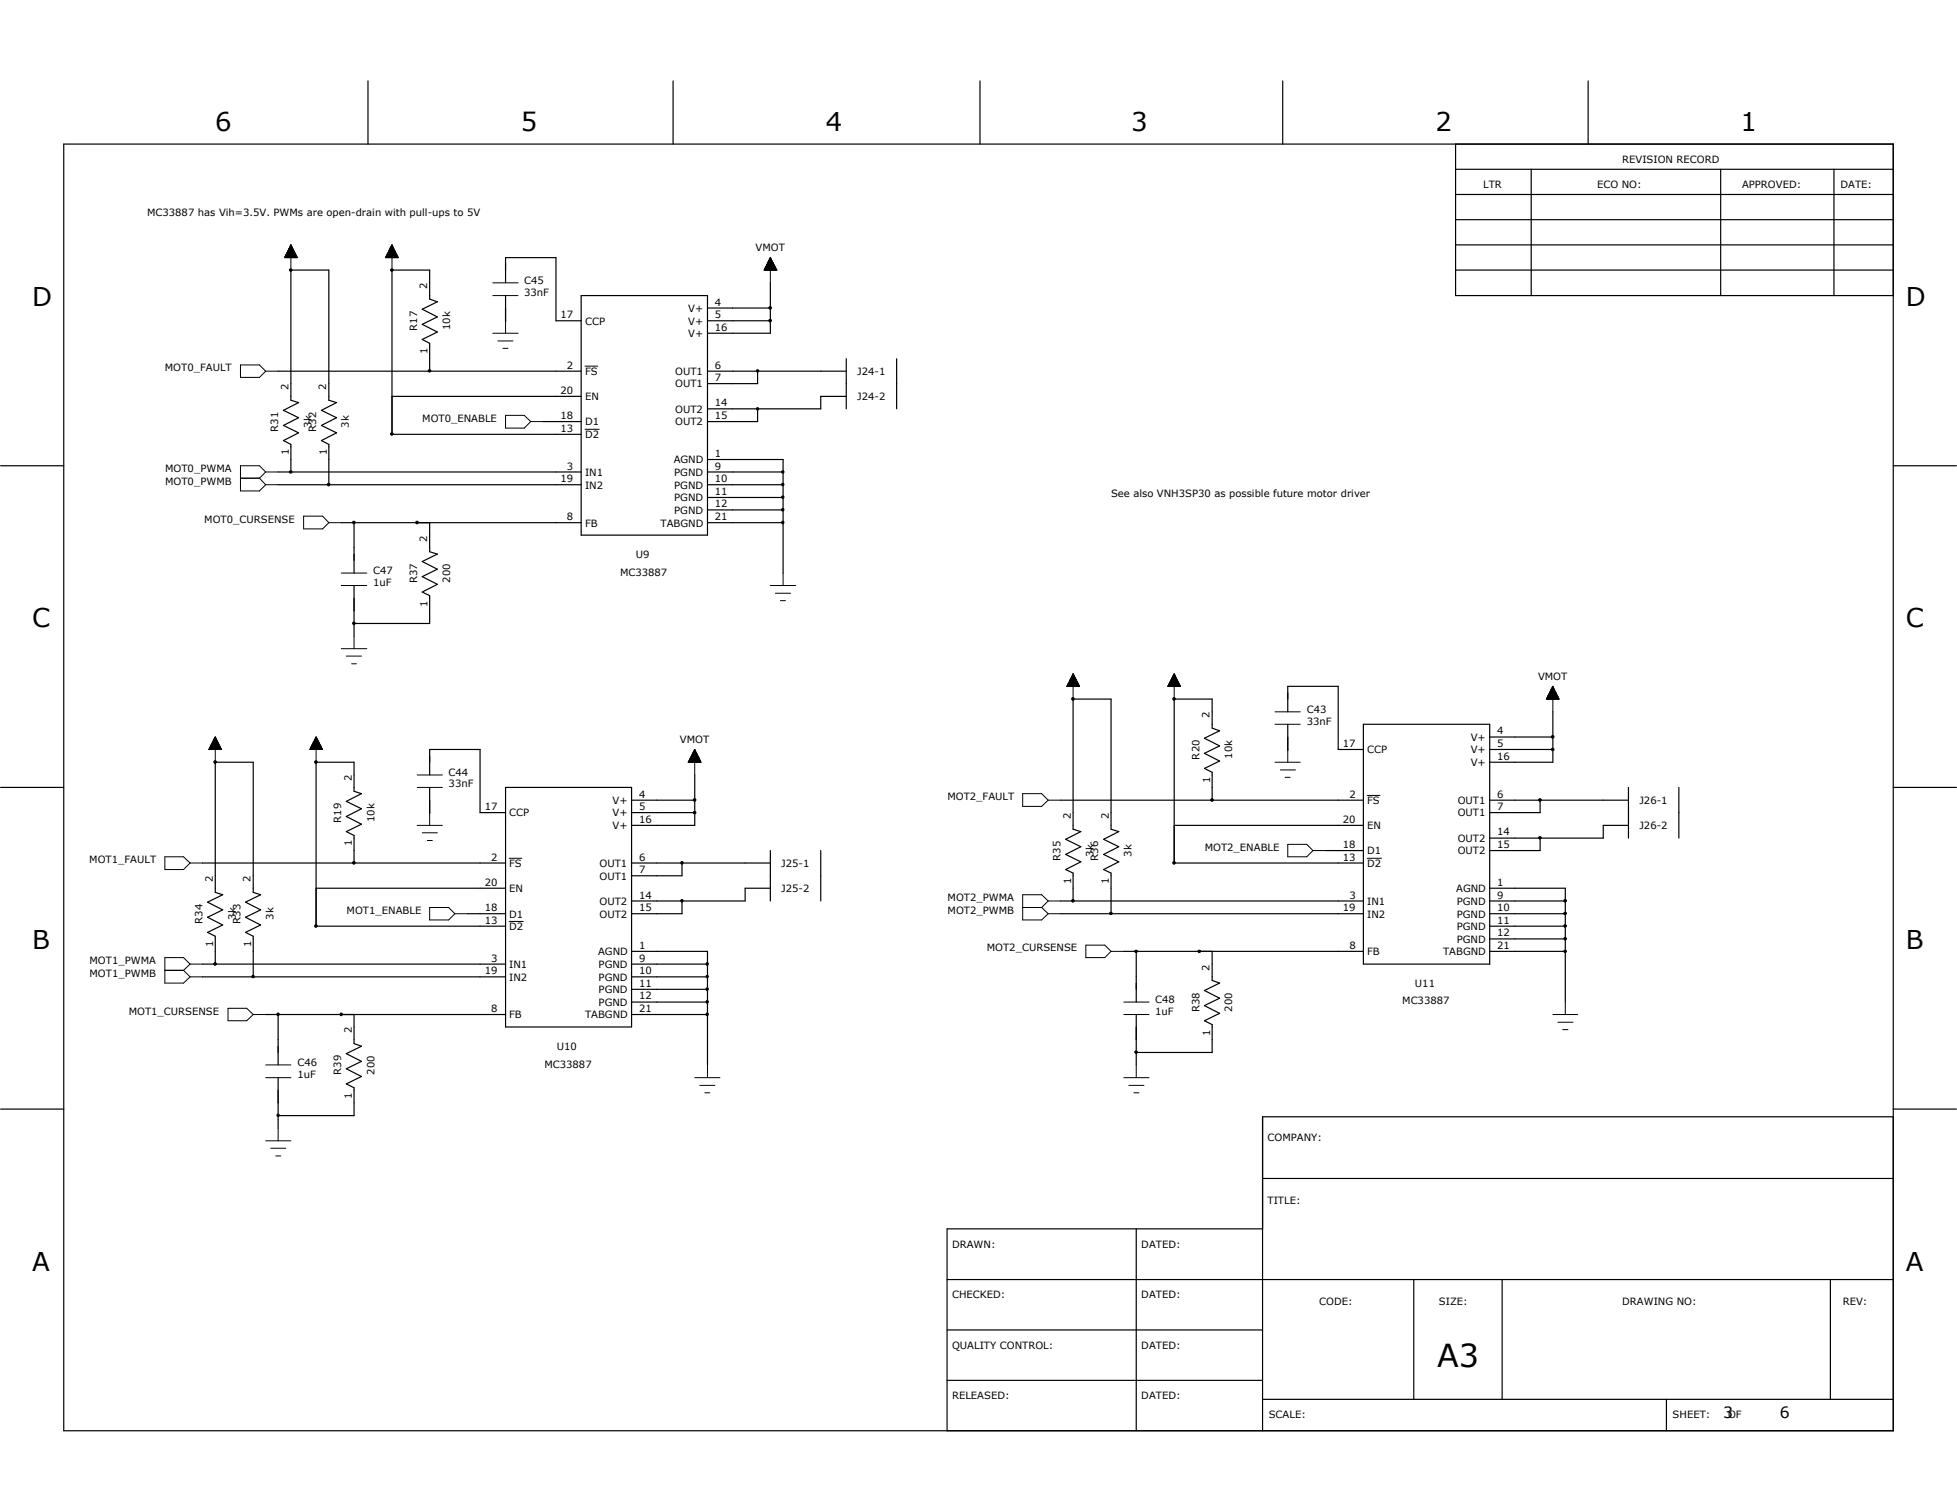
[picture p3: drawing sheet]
<svg xmlns="http://www.w3.org/2000/svg" width="279mm" height="216mm" viewBox="0 0 279 216" stroke-linecap="round" stroke-linejoin="round" font-family="sans-serif">
<g fill="none" stroke="#000" stroke-width=".17">
<path d="M52.5 11.6v9M96.1 11.6v9M139.9 11.6v9M183.1 11.6v9M226.7 11.6v9M9.1 20.6h261.2v183.7h-261.2zM41.5 38.6h.1M41.5 38.6h5.4v18.5l1.1 .4-2.1 1.1 2.1 1-2.1 1.1 2.1 1.1-2.1 1.1 1 .6v5.7M41.5 38.6v18.5l1.1 .4-2.1 1.1 2.1 1-2.1 1.1 2.1 1.1-2.1 1.1 1 .6v3.9M56 38.6h.1M56 38.6h5.3v4.1l1.1 .4-2.1 1.1 2.1 1.1-2.1 1 2.1 1.1-2.1 1.1 1 .5v4M56 38.6v23.4h27"/>
<path d="M207.8 31.4h62.5M207.8 24.2h62.5M207.8 27.8h62.5M207.8 35h62.5M207.8 38.6h62.5M207.8 20.6v21.6h62.5M218.6 24.2v18M245.7 24.2v18M261.8 24.2v18M39.7 53h43.3M56 56.6h27M72.2 45.8h.1"/>
<path d="M72.2 40.4v-3.6h7.2v9h3.6M72.2 42.2v3.6M83 42.2h18v34.2h-18zM101 53h19.8M101 44h9M101 45.8h9M108.2 53v1.8h-7.2M108.2 58.4v1.8h-7.2M110 40.4v7.2h-9M120.8 56.6h-3.6v1.8h-16.2M120.8 51.2v7.2M128 51.2v7.2"/>
<path d="M.1 66.5h9M39.7 67.4h43.3M39.7 69.2h43.3M48.7 74.6h34.3M50.5 74.6v7.2M61.3 74.6v4.2l1.1 .3-2.1 1.1 2.1 1.1-2.1 1 2.1 1.1-2.1 1.1 1 .5v4h-10.8M77.6 60.2h5.4M101 65.6h10.8v16.2M101 67.4h10.8M101 74.6h10.8M101 69.2h10.8M101 71h10.8"/>
<path d="M101 72.8h10.8M270.3 66.5h9M50.5 83.6v7.2M153.2 99.8h.1M153.2 99.8v18.6l1.1 .3-2.2 1.1 2.2 1.1-2.2 1.1 2.2 1.1-2.2 1.1 1.1 .5v4M153.2 99.8h5.4v18.6l1.1 .3-2.1 1.1 2.1 1.1-2.1 1.1 2.1 1.1-2.1 1.1 1 .5v5.8M167.6 99.8h.1M167.6 99.8v23.4h27M167.6 99.8h5.5v4.2l1 .4-2.1 1 2.1 1.1-2.1 1.1 2.1 1.1-2.1 1 1.1 .6v4M.1 112.4h9M30.7 108.8h.1M30.7 108.8v18.6l1.1 .4-2.2 1 2.2 1.1-2.2 1.1 2.2 1.1-2.2 1 1.1 .6v4"/>
<path d="M30.7 108.8h5.5v18.6l1 .4-2.1 1 2.1 1.1-2.1 1.1 2.1 1.1-2.1 1 1.1 .6v5.8M45.1 108.8h.1M45.1 108.8h5.4v4.2l1.1 .3-2.2 1.1 2.2 1.1-2.2 1.1 2.2 1.1-2.2 1 1.1 .6v3.9M45.1 108.8v23.4h27.1M61.3 116h.1M61.3 110.7v-3.7h7.2v9h3.7M61.3 112.4v3.6M72.2 112.4h18v34.2h-18zM90.2 114.3h9M90.2 116h9M99.2 110.7v7.2h-9M151.4 114.3h43.2"/>
<path d="M167.6 117.9h27M183.9 107h.1M183.9 101.6v-3.6h7.2v9h3.5M183.9 103.4v3.6M194.6 103.4h18.1v34.3h-18.1zM212.7 114.3h19.8M212.7 105.2h9M212.7 107h9M219.9 114.3v1.7h-7.2M219.9 119.7v1.8h-7.2M221.7 101.6v7.2h-9M232.5 117.9h-3.6v1.8h-16.2"/>
<path d="M232.5 112.4v7.3M239.7 112.4v7.3M270.3 112.4h9M28.9 123.2h43.3M28.9 137.7h43.3M28.9 139.5h43.3M45.1 126.8h27.1M66.8 130.5h5.4M90.2 135.8h10.8v16.3M90.2 123.2h19.8M90.2 137.7h10.8M90.2 139.5h10.8"/>
<path d="M97.4 123.2v1.9h-7.2M97.4 128.7v1.8h-7.2M110 126.8h-3.6v1.9h-16.2M110 121.5v7.2M117.2 121.5v7.2M151.4 128.7h43.2M151.4 130.5h43.2M160.4 135.8h34.2M162.2 135.8v7.3M173.1 135.8v4.2l1 .4-2.1 1 2.1 1.1-2.1 1.1 2.1 1.1-2.1 1.1 1.1 .5v4h-10.9M189.3 121.5h5.3M212.7 135.8h10.8"/>
<path d="M212.7 132.2h10.8M212.7 128.7h10.8M212.7 130.5h10.8M212.7 126.8h10.8v16.3M212.7 134.1h10.8M.1 158.4h9M37.9 144.9h34.3M39.7 144.9v7.2M39.7 153.9v7.2M50.5 144.9v4.1l1.1 .4-2.2 1.1 2.2 1.1-2.2 1 2.2 1.1-2.2 1.1 1.1 .5v4h-10.8M90.2 144.9h10.8M90.2 141.3h10.8"/>
<path d="M90.2 143.1h10.8M162.2 144.9v7.2M270.3 159.5h-90v44.8M270.3 158.4h9M162.2 175.5v28.8M180.3 168.3h90M180.3 175.5h-45.1v28.8M135.2 182.7h135.1M135.2 189.9h45.1M135.2 197.1h45.1M180.3 199.8h90M201.8 182.7v17.1"/>
<path d="M214.5 182.7v17.1M237.9 199.8v4.5M261.3 182.7v17.1"/>
</g>
<g fill="none" stroke="#000" stroke-width=".14">
<path d="M40.7 36.7h1.7v.1M40.7 36.7v.1M40.7 36.6h1.7M40.7 36.6h1.6v.2M40.7 36.5v.3M40.8 36.5h1.5M40.8 36.8v-.4h1.4v.4M40.9 36.4h1.3M40.9 36.3h1.3v.5M40.9 36.2v.6M40.9 36.2h1.2M41 36.2h1.1v.6"/>
<path d="M41 36.1h1.1M41 36.1v.7M41 36.8v-.8h1v.8M41.1 35.9h.9M41.1 35.9h.9v.9M41.1 35.8v1M41.1 35.8h.9M41.2 35.7h.7v1.1M41.2 35.6v1.2M41.2 35.6h.7M41.2 35.6h.6v1.2M41.2 35.5v1.3"/>
<path d="M41.3 35.5h.5M41.3 35.4h.4v1.4M41.3 35.3v1.5M41.4 35.3h.3M41.4 38.4h.2v.3h-.2zM41.4 35.3h.3v1.5M41.4 35.2v1.6M41.4 35.2h.3M41.4 35.1h.2v1.7M41.4 35.1v1.7M41.5 35.1h.1M41.5 35h.1"/>
<path d="M41.5 35l1 1.8h-1.9zM41.5 35v3.6M55.1 36.7h1.7v.1M55.1 36.7v.1M55.1 36.6h1.7M55.2 36.6h1.5v.2M55.2 36.5v.3M55.2 36.5h1.5M55.2 36.8v-.4h1.5v.4M55.3 36.4h1.3M55.3 36.3h1.3v.5M55.3 36.2v.6"/>
<path d="M55.3 36.2h1.3M55.4 36.2h1.1v.6M55.4 36.1v.7M55.4 36.1h1.1M55.5 36.8v-.8h1v.8M55.5 35.9h.9M55.5 35.9h.9v.9M55.6 35.7h.7v1.1M55.6 35.6v1.2M55.6 35.6h.7M55.7 35.6h.5v1.2M55.7 35.5v1.3"/>
<path d="M55.7 35.5h.5M55.7 35.4h.5v1.4M55.7 35.3v1.5M55.8 35.3h.3M55.8 35.3h.3v1.5M55.8 35.2v1.6M55.8 38.4h.3v.3h-.3zM55.8 35.2h.2M55.9 35.1h.1v1.7M55.9 35.1v1.7M55.9 35.1h.1M56 35h.1"/>
<path d="M56 35v3.6M56 35l.9 1.8h-1.9zM56.3 35.8h-.8v1M109.1 38.5l1.7 .1M109.1 38.5v.1M109.2 38.4h1.6M109.2 38.4h1.6v.2M109.2 38.3v.3M109.3 38.3h1.4M109.3 38.2h1.4v.4M109.3 38.2v.4M109.3 38.1h1.4"/>
<path d="M109.3 38.6v-.5h1.4v.5M109.4 38h1.2M109.4 37.9h1.2v.7M109.5 37.8h1v.8M109.5 37.8v.8M109.5 37.7h.9M109.6 37.6h.8v1M109.6 37.5v1.1M109.6 37.5h.8M109.6 37.5h.8v1.1M109.6 37.4v1.2M109.7 37.4h.6"/>
<path d="M109.7 37.4h.6v1.2M109.7 37.3v1.3M109.7 37.3h.5M109.8 37.2h.4v1.4M109.8 37.1v1.5M109.8 37.1h.4M109.9 37h.3v1.6M109.9 37v1.6M109.9 37h.2M109.9 36.9h.2v1.7M110 36.8h.1M110 36.8v3.6"/>
<path d="M110 36.8l.9 1.8h-1.8zM110 36.9h-.1v1.7M110.5 37.9h-1.1v.7M34.3 52.1h2.7l.9 .9-.9 .9h-2.7zM37.9 53h1.8M61.2 52.8h.3v.3h-.3zM70.4 40.4h3.6M70.4 42.2h3.6M70.4 47.6h3.6M71.1 48.7h2.1M71.8 49.7h.7M72.2 59.3h2.6l1 .9-1 .9h-2.6z"/>
<path d="M72.2 45.8v1.8M83.5 52.3h1.8M108 52.8h.3v.3h-.3zM108 58.2h.3v.3h-.3zM109.8 43.8h.3v.3l-.2 .1-.1-.1zM109.8 45.6h.3v.3l-.2 .1-.1-.1zM34.3 68.3h2.7M37 68.3l.9 .9M37.9 67.4h1.8M37.9 67.4l-.9 .9M37.9 67.4l-.9-.9h-2.7v3.6h2.7l.9-.9M37.9 69.2h1.8"/>
<path d="M41.4 67.3h.2v.2h-.2zM43.3 73.7h2.8l.8 .9-.8 .9h-2.8zM46.8 69.1h.3v.2l-.2 .1-.1-.1zM46.9 74.6h1.8M50.4 74.5h.3v.2l-.2 .1-.1-.1zM55.8 61.8h.3v.3h-.3zM59.4 74.5h.3v.2l-.2 .1-.1-.1zM75.8 60.2h1.8M83.5 61.3h2.1M111.6 67.3h.3v.2h-.3zM111.6 69.1h.3v.2l-.1 .1-.2-.1zM111.6 70.9h.3v.2h-.3z"/>
<path d="M111.6 72.7h.3v.2l-.1 .1-.2-.1zM111.6 74.5h.3v.2l-.1 .1-.2-.1zM48.7 81.8h3.7M48.7 83.6h3.7M48.7 92.6h3.7M49.4 93.7h2.2M50.2 94.8h.7M50.4 88.9h.3v.2l-.2 .1-.1-.1zM50.5 90.8v1.8M110 83.6h3.6M110.7 84.7h2.2M111.4 85.8h.7"/>
<path d="M111.8 81.8v1.8M152.4 98h1.7M152.4 97.9v.1M152.4 97.9h1.7M152.4 97.8h1.6v.2M152.4 97.8v.2M152.5 97.7h1.5M152.5 97.7h1.5v.3M152.5 97.6v.4M152.6 97.6h1.3M152.6 97.5h1.3v.5M152.6 97.5v.5"/>
<path d="M152.6 97.5h1.2M152.7 98v-.6h1.1v.6M152.7 97.3h1.1M152.7 97.2h1v.8M152.7 97.2h1M152.7 97.2v.8M152.8 97.1h.9v.9M152.8 97v1M152.8 97h.8M152.9 96.9h.7v1.1M152.9 96.9v1.1M152.9 96.9h.6"/>
<path d="M153 96.8h.5v1.2M153 96.7v1.3M153 96.7h.5M153 96.7h.5v1.3M153 96.6v1.4M153 96.6h.4M153 99.7h.3v.2l-.1 .1-.2-.1zM153.1 96.5h.3v1.5M153.1 96.4v1.6M153.1 96.4h.2M153.2 96.4h.1v1.6M153.2 96.3v1.7"/>
<path d="M153.2 96.2h.1M153.2 96.2l.9 1.8h-1.8zM153.2 96.3h.1M153.2 96.2v3.6M166.8 98h1.7M166.8 97.9h1.6M166.8 97.9v.1M166.8 97.8h1.6v.2M166.8 97.8v.2M166.9 97.7h1.5M166.9 97.7h1.5v.3M166.9 97.6v.4"/>
<path d="M167 97.6h1.3M167 97.5h1.3v.5M167 97.5v.5M167 97.5h1.2M167 98v-.6h1.2v.6M167.1 97.3h1.1M167.1 97.2h1v.8M167.1 97.2v.8M167.2 97.2h.9M167.2 97.1h.9v.9M167.3 96.9h.7v1.1M167.3 96.8h.6v1.2"/>
<path d="M167.3 96.7v1.3M167.4 96.7h.5M167.4 96.7h.5v1.3M167.4 96.6v1.4M167.5 96.6h.3M167.5 96.5h.3v1.5M167.5 96.4v1.6M167.5 99.7h.3v.2l-.2 .1-.1-.1zM167.6 96.4h.1M167.6 96.4h.1v1.6M167.6 96.3v1.7M167.6 96.3h.1"/>
<path d="M167.6 96.2h.1M167.6 96.2v3.6M167.6 96.2l.9 1.8h-1.8zM168 96.9h-.7v1.1M168 97h-.8v1M220.8 99.8h1.7M220.8 99.7v.1M220.9 99.7h1.6M220.9 99.6h1.6v.2M220.9 99.6v.2M220.9 99.5h1.5M220.9 99.5h1.5v.3"/>
<path d="M220.9 99.4v.4M221 99.4h1.3M221 99.4h1.3v.4M221 99.3v.5M221.1 99.3h1.2M221.1 99.2h1.1v.6M221.1 99.1v.7M221.1 99.1h1.1M221.2 99.8v-.8h1v.8M221.2 99h1M221.2 98.9h.9v.9M221.2 98.8v1"/>
<path d="M221.3 98.8h.8M221.3 98.8h.7v1M221.3 98.7v1.1M221.4 98.7h.6M221.4 98.6h.6v1.2M221.4 98.5v1.3M221.4 98.5h.5M221.4 98.5h.5v1.3M221.4 98.4v1.4M221.5 98.4h.4M221.5 98.3h.3v1.5M221.5 98.3v1.5"/>
<path d="M221.6 98.3h.2M221.6 98.2h.1v1.6M221.6 98.1v1.7M221.7 98.1h.1M221.7 98h.1M221.7 98v3.6M221.7 98l.9 1.8h-1.8zM29.9 107h1.7M29.9 106.9h1.6M29.9 106.9v.1M29.9 106.8h1.6v.2M29.9 106.8v.2"/>
<path d="M30 106.8h1.5M30 106.7h1.5v.3M30 106.6v.4M30.1 106.6h1.3M30.1 107v-.5h1.3v.5M30.1 106.5h1.2M30.1 106.4h1.2v.6M30.1 106.3v.7M30.2 106.3h1.1M30.2 106.3h1v.7M30.2 106.2v.8M30.3 106.2h.9"/>
<path d="M30.3 106.1h.9v.9M30.4 106h.7v1M30.4 105.8h.6v1.2M30.4 105.7v1.3M30.5 105.7h.5M30.5 105.7h.4v1.3M30.5 105.6v1.4M30.6 105.6h.3M30.6 105.5h.3v1.5M30.6 105.5v1.5M30.6 108.7h.2v.2l-.1 .1-.1-.1zM30.6 105.5h.2"/>
<path d="M30.6 105.4h.2v1.6M30.6 105.3v1.7M30.7 105.3h.1M30.7 105.2h.1M30.7 105.2l.9 1.8h-1.8zM30.7 105.2v3.6M31.1 105.9h-.7v1.1M31.1 106h-.8v1M44.3 107h1.7M44.3 106.9v.1M44.3 106.9h1.7M44.4 106.8h1.5v.2"/>
<path d="M44.4 106.7h1.5v.3M44.4 106.6v.4M44.4 106.6h1.4M44.5 107v-.5h1.3v.5M44.5 106.5h1.3M44.5 106.4h1.2v.6M44.5 106.3v.7M44.6 106.3h1.1M44.6 106.3h1v.7M44.6 106.2v.8M44.7 106.2h.9M44.7 106.1h.9v.9"/>
<path d="M44.7 106v1M44.7 106h.9M44.8 106h.7v1M44.9 105.8h.5v1.2M44.9 105.7h.5v1.3M44.9 105.6v1.4M45 105.6h.3M45 108.7h.2v.2l-.1 .1-.1-.1zM45 105.5h.3v1.5M45 105.5v1.5M45 105.5h.3M45 105.4h.2v1.6"/>
<path d="M45 105.3v1.7M45.1 105.2h.1M45.1 105.2v3.6M45.1 105.2l1 1.8h-1.9zM45.1 105.3h.1M45.4 105.7h-.5v1.3M45.5 105.9h-.7v1.1M45.9 106.8h-1.5v.2M59.6 110.7h3.6M59.6 112.4h3.6M59.6 117.9h3.6M60.3 118.9h2.1"/>
<path d="M61.3 116v1.9M98.3 108.8h1.7M98.3 108.7h1.7M98.4 108.6h1.6v.2M98.4 108.6v.2M98.4 108.5h1.5M98.5 108.5h1.4v.3M98.5 108.4v.4M98.5 108.4h1.4M98.5 108.3h1.3v.5M98.5 108.3v.5M98.6 108.2h1.2"/>
<path d="M98.6 108.8v-.6h1.2v.6M98.6 108.1h1.1M98.7 108h1v.8M98.7 108v.8M98.7 108h1M98.8 107.9h.8v.9M98.8 107.7h.7v1.1M98.9 107.6h.6v1.2M98.9 107.5v1.3M98.9 107.5h.5M99 107.5h.4v1.3M99 107.4v1.4"/>
<path d="M99 107.4h.4M99 107.3h.3v1.5M99 107.3v1.5M99 114.1h.3v.3h-.2h-.1zM99 115.9h.3v.3h-.3zM99.1 107.3h.2M99.1 107.2h.2v1.6M99.1 107.1v1.7M99.1 107.1h.1M99.2 107h.1M99.2 107v3.7M99.2 107l.9 1.8h-1.8z"/>
<path d="M99.5 107.7h-.7v1.1M99.6 107.8h-.8v1M146 113.3h2.7l.9 1-.9 .8h-2.7zM149.6 114.3h1.8M172.9 114.1h.3v.3h-.2h-.1zM182 101.6h3.6M182 103.4h3.6M182 108.8h3.6M182.8 109.9h2.2M183.5 111h.7M183.9 107v1.8M195.2 113.6h1.8"/>
<path d="M219.7 114.1h.3v.3h-.2h-.1zM219.7 119.5h.3v.3h-.3zM221.5 105.1h.3v.2l-.1 .1-.2-.1zM221.5 106.9h.3v.2h-.3zM23.5 138.6h2.7M23.5 122.3h2.7l.9 .9-.9 1h-2.7zM26.2 138.6l.9 .9M27.1 137.7h1.8M27.1 137.7l-.9 .9M27.1 137.7l-.9-1h-2.7v3.7h2.7l.9-.9M27.1 139.5h1.8M27.1 123.2h1.8"/>
<path d="M30.6 137.5h.2v.3h-.1h-.1zM36 139.3h.3v.3h-.3zM45 132.1h.2v.2l-.1 .1-.1-.1zM50.4 123.1h.3v.2l-.2 .1-.1-.1zM61 120h.7M61.3 129.6h2.8l.8 .9-.8 .9h-2.8zM64.9 130.5h1.9M72.7 122.6h1.8M72.7 131.6h2M97.2 123.1h.3v.2l-.1 .1-.2-.1zM97.2 128.5h.3v.2l-.1 .1-.2-.1zM100.8 137.5h.3v.3h-.1h-.2z"/>
<path d="M100.8 139.3h.3v.3h-.3zM146 129.6h2.7M148.7 129.6l.9 .9M149.6 130.5h1.8M149.6 128.7l-.9-.9h-2.7v3.6h2.7l.9-.9M149.6 128.7h1.8M149.6 128.7l-.9 .9M153 128.5h.3v.2l-.1 .1-.2-.1zM155 135h2.7l.9 .8-.9 .9h-2.7zM158.5 130.3h.2v.2h-.2zM158.6 135.8h1.8M162.1 135.7h.2v.3h-.2z"/>
<path d="M167.5 123.1h.3v.2l-.2 .1-.1-.1zM171.1 135.7h.2v.3h-.2zM183.9 120.6h2.7l.9 .9-.9 .8h-2.7zM187.5 121.5h1.8M195.2 122.6h2M223.3 128.5h.3v.2l-.2 .1-.1-.1zM223.3 130.3h.3v.2h-.3zM223.3 132.1h.3v.2l-.2 .1-.1-.1zM223.3 133.9h.3v.3h-.2h-.1zM223.3 135.7h.3v.3h-.3zM32.6 144h2.6l1 .9-1 .9h-2.6zM36.2 144.9h1.7"/>
<path d="M37.9 152.1h3.6M37.9 153.9h3.6M39.6 159.1h.2v.3h-.2zM39.6 144.7h.2v.3h-.1h-.1zM48.6 144.7h.2v.3h-.1h-.1zM99.2 153.9h3.6M99.9 155h2.2M100.6 156h.7M100.8 141.1h.3v.3h-.1h-.2zM100.8 142.9h.3v.3l-.1 .1-.2-.1zM100.8 144.7h.3v.3h-.1h-.2zM101 152.1v1.8"/>
<path d="M160.4 153.9h3.6M160.4 143.1h3.6M160.4 144.9h3.6M161.2 155h2.1M161.9 156h.7M162.1 150.1h.2v.3h-.2zM162.2 152.1v1.8M221.7 144.9h3.6M222.4 146h2.2M223.1 147h.8M223.5 143.1v1.8M37.9 162.9h3.6"/>
<path d="M38.7 164h2.1M39.4 165.1h.7M39.7 161.1v1.8"/>
</g>
<g fill="#000">
<path d="M41.4 38.4h.2v.3h-.2z" fill-rule="evenodd"/>
<path d="M55.8 38.4h.3v.3h-.3z" fill-rule="evenodd"/>
<path d="M61.2 52.8h.3v.3h-.3z" fill-rule="evenodd"/>
<path d="M108 52.8h.3v.3h-.3z" fill-rule="evenodd"/>
<path d="M108 58.2h.3v.3h-.3z" fill-rule="evenodd"/>
<path d="M109.8 43.8h.3v.3l-.2 .1-.1-.1z" fill-rule="evenodd"/>
<path d="M109.8 45.6h.3v.3l-.2 .1-.1-.1z" fill-rule="evenodd"/>
<path d="M41.4 67.3h.2v.2h-.2z" fill-rule="evenodd"/>
<path d="M46.8 69.1h.3v.2l-.2 .1-.1-.1z" fill-rule="evenodd"/>
<path d="M50.4 74.5h.3v.2l-.2 .1-.1-.1z" fill-rule="evenodd"/>
<path d="M55.8 61.8h.3v.3h-.3z" fill-rule="evenodd"/>
<path d="M59.4 74.5h.3v.2l-.2 .1-.1-.1z" fill-rule="evenodd"/>
<path d="M111.6 67.3h.3v.2h-.3z" fill-rule="evenodd"/>
<path d="M111.6 69.1h.3v.2l-.1 .1-.2-.1z" fill-rule="evenodd"/>
<path d="M111.6 70.9h.3v.2h-.3z" fill-rule="evenodd"/>
<path d="M111.6 72.7h.3v.2l-.1 .1-.2-.1z" fill-rule="evenodd"/>
<path d="M111.6 74.5h.3v.2l-.1 .1-.2-.1z" fill-rule="evenodd"/>
<path d="M50.4 88.9h.3v.2l-.2 .1-.1-.1z" fill-rule="evenodd"/>
<path d="M153 99.7h.3v.2l-.1 .1-.2-.1z" fill-rule="evenodd"/>
<path d="M167.5 99.7h.3v.2l-.2 .1-.1-.1z" fill-rule="evenodd"/>
<path d="M30.6 108.7h.2v.2l-.1 .1-.1-.1z" fill-rule="evenodd"/>
<path d="M45 108.7h.2v.2l-.1 .1-.1-.1z" fill-rule="evenodd"/>
<path d="M99 114.1h.3v.3h-.2h-.1z" fill-rule="evenodd"/>
<path d="M99 115.9h.3v.3h-.3z" fill-rule="evenodd"/>
<path d="M172.9 114.1h.3v.3h-.2h-.1z" fill-rule="evenodd"/>
<path d="M219.7 114.1h.3v.3h-.2h-.1z" fill-rule="evenodd"/>
<path d="M219.7 119.5h.3v.3h-.3z" fill-rule="evenodd"/>
<path d="M221.5 105.1h.3v.2l-.1 .1-.2-.1z" fill-rule="evenodd"/>
<path d="M221.5 106.9h.3v.2h-.3z" fill-rule="evenodd"/>
<path d="M30.6 137.5h.2v.3h-.1h-.1z" fill-rule="evenodd"/>
<path d="M36 139.3h.3v.3h-.3z" fill-rule="evenodd"/>
<path d="M45 132.1h.2v.2l-.1 .1-.1-.1z" fill-rule="evenodd"/>
<path d="M50.4 123.1h.3v.2l-.2 .1-.1-.1z" fill-rule="evenodd"/>
<path d="M97.2 123.1h.3v.2l-.1 .1-.2-.1z" fill-rule="evenodd"/>
<path d="M97.2 128.5h.3v.2l-.1 .1-.2-.1z" fill-rule="evenodd"/>
<path d="M100.8 137.5h.3v.3h-.1h-.2z" fill-rule="evenodd"/>
<path d="M100.8 139.3h.3v.3h-.3z" fill-rule="evenodd"/>
<path d="M153 128.5h.3v.2l-.1 .1-.2-.1z" fill-rule="evenodd"/>
<path d="M158.5 130.3h.2v.2h-.2z" fill-rule="evenodd"/>
<path d="M162.1 135.7h.2v.3h-.2z" fill-rule="evenodd"/>
<path d="M167.5 123.1h.3v.2l-.2 .1-.1-.1z" fill-rule="evenodd"/>
<path d="M171.1 135.7h.2v.3h-.2z" fill-rule="evenodd"/>
<path d="M223.3 128.5h.3v.2l-.2 .1-.1-.1z" fill-rule="evenodd"/>
<path d="M223.3 130.3h.3v.2h-.3z" fill-rule="evenodd"/>
<path d="M223.3 132.1h.3v.2l-.2 .1-.1-.1z" fill-rule="evenodd"/>
<path d="M223.3 133.9h.3v.3h-.2h-.1z" fill-rule="evenodd"/>
<path d="M223.3 135.7h.3v.3h-.3z" fill-rule="evenodd"/>
<path d="M39.6 159.1h.2v.3h-.2z" fill-rule="evenodd"/>
<path d="M39.6 144.7h.2v.3h-.1h-.1z" fill-rule="evenodd"/>
<path d="M48.6 144.7h.2v.3h-.1h-.1z" fill-rule="evenodd"/>
<path d="M100.8 141.1h.3v.3h-.1h-.2z" fill-rule="evenodd"/>
<path d="M100.8 142.9h.3v.3l-.1 .1-.2-.1z" fill-rule="evenodd"/>
<path d="M100.8 144.7h.3v.3h-.1h-.2z" fill-rule="evenodd"/>
<path d="M162.1 150.1h.2v.3h-.2z" fill-rule="evenodd"/>
</g>
<text font-size="4.5" x="205.2" y="195.2">A3</text>
<g font-size="3.7">
<text x="30.7" y="18.8">6</text>
<text x="74.3" y="18.8">5</text>
<text x="117.9" y="18.8">4</text>
<text x="161.5" y="18.8">3</text>
<text x="204.9" y="18.8">2</text>
<text x="248.5" y="18.8">1</text>
<text x="4.6" y="43.6">D</text>
<text x="272.1" y="43.6">D</text>
<text x="4.6" y="89.6">C</text>
<text x="272.1" y="89.6">C</text>
<text x="4.6" y="135.5">B</text>
<text x="272.1" y="135.5">B</text>
<text x="4.6" y="181.4">A</text>
<text x="272.1" y="181.4">A</text>
</g>
<g font-size="2.2">
<text x="246" y="202.5">3</text>
<text x="254.1" y="202.5">6</text>
</g>
<g font-size="1.4">
<text x="231.6" y="23.3">REVISION RECORD</text>
<text x="211.8" y="26.9">LTR</text>
<text x="228" y="26.9">ECO NO:</text>
<text x="248.7" y="26.9">APPROVED:</text>
<text x="262.8" y="26.9">DATE:</text>
<text x="21" y="30.8">MC33887 has Vih=3.5V. PWMs are open-drain with pull-ups to 5V</text>
<text x="107.9" y="35.9">VMOT</text>
<text x="61" y="41.3" transform="rotate(-90 61 41.3)">2</text>
<text x="74.8" y="40.6">C45</text>
<text x="59.6" y="47.2" transform="rotate(-90 59.6 47.2)">R17</text>
<text x="64.3" y="47.2" transform="rotate(-90 64.3 47.2)">10k</text>
<text x="74.8" y="42.2">33nF</text>
<text x="80" y="45.4">17</text>
<text x="83.5" y="46.4">CCP</text>
<text x="98.3" y="44.5">V+</text>
<text x="98.3" y="46.4">V+</text>
<text x="102.1" y="47.2">16</text>
<text x="102.1" y="43.6">4</text>
<text x="102.1" y="45.4">5</text>
<text x="23.5" y="53">MOT0_FAULT</text>
<text x="61" y="50.6" transform="rotate(-90 61 50.6)">1</text>
<text x="80.9" y="52.6">2</text>
<text x="83.5" y="53.6">FS</text>
<text x="96.4" y="53.6">OUT1</text>
<text x="98.3" y="48.1">V+</text>
<text x="102.1" y="52.6">6</text>
<text x="122.4" y="53.6">J24-1</text>
<text x="41.2" y="55.7" transform="rotate(-90 41.2 55.7)">2</text>
<text x="46.6" y="55.7" transform="rotate(-90 46.6 55.7)">2</text>
<text x="80" y="59.9">18</text>
<text x="80" y="56.2">20</text>
<text x="83.5" y="57.1">EN</text>
<text x="96.4" y="58.9">OUT2</text>
<text x="96.4" y="55.3">OUT1</text>
<text x="102.1" y="58">14</text>
<text x="102.1" y="59.9">15</text>
<text x="102.1" y="54.4">7</text>
<text x="122.4" y="57.1">J24-2</text>
<text x="39.7" y="61.6" transform="rotate(-90 39.7 61.6)">R31</text>
<text x="41.2" y="65" transform="rotate(-90 41.2 65)">1</text>
<text x="44.4" y="61.1" transform="rotate(-90 44.4 61.1)">3k</text>
<text x="45.1" y="61.6" transform="rotate(-90 45.1 61.6)">R32</text>
<text x="46.7" y="65" transform="rotate(-90 46.7 65)">1</text>
<text x="49.8" y="61.1" transform="rotate(-90 49.8 61.1)">3k</text>
<text x="60.3" y="60.2">MOT0_ENABLE</text>
<text x="80" y="61.6">13</text>
<text x="83.5" y="60.7">D1</text>
<text x="83.5" y="62.6">D2</text>
<text x="96.4" y="60.7">OUT2</text>
<text x="102.1" y="65.2">1</text>
<text x="23.6" y="67.4">MOT0_PWMA</text>
<text x="23.6" y="69.2">MOT0_PWMB</text>
<text x="80" y="68.9">19</text>
<text x="80.9" y="67.1">3</text>
<text x="83.5" y="69.8">IN2</text>
<text x="83.5" y="67.9">IN1</text>
<text x="96.2" y="66.2">AGND</text>
<text x="96.3" y="67.9">PGND</text>
<text x="96.3" y="69.8">PGND</text>
<text x="96.3" y="71.6">PGND</text>
<text x="102.1" y="67.1">9</text>
<text x="102.1" y="68.9">10</text>
<text x="102.1" y="70.7">11</text>
<text x="158.6" y="71">See also VNH3SP30 as possible future motor driver</text>
<text x="29.2" y="74.6">MOT0_CURSENSE</text>
<text x="61" y="77.3" transform="rotate(-90 61 77.3)">2</text>
<text x="80.9" y="74.3">8</text>
<text x="83.5" y="75.2">FB</text>
<text x="94.3" y="75.2">TABGND</text>
<text x="96.3" y="73.4">PGND</text>
<text x="102.1" y="74.3">21</text>
<text x="102.1" y="72.4">12</text>
<text x="53.3" y="82">C47</text>
<text x="53.3" y="83.7">1uF</text>
<text x="59.6" y="83.3" transform="rotate(-90 59.6 83.3)">R37</text>
<text x="64.3" y="83.2" transform="rotate(-90 64.3 83.2)">200</text>
<text x="88.5" y="82.2">MC33887</text>
<text x="90.8" y="79.7">U9</text>
<text x="61" y="86.6" transform="rotate(-90 61 86.6)">1</text>
<text x="186.6" y="101.8">C43</text>
<text x="219.6" y="97.1">VMOT</text>
<text x="97.1" y="106.1">VMOT</text>
<text x="172.7" y="102.6" transform="rotate(-90 172.7 102.6)">2</text>
<text x="186.6" y="103.5">33nF</text>
<text x="191.7" y="106.7">17</text>
<text x="195.2" y="107.6">CCP</text>
<text x="210" y="105.8">V+</text>
<text x="210" y="107.6">V+</text>
<text x="213.7" y="104.9">4</text>
<text x="213.7" y="106.7">5</text>
<text x="50.2" y="111.6" transform="rotate(-90 50.2 111.6)">2</text>
<text x="64.1" y="110.8">C44</text>
<text x="64.1" y="112.4">33nF</text>
<text x="91.3" y="113.9">4</text>
<text x="171.2" y="108.5" transform="rotate(-90 171.2 108.5)">R20</text>
<text x="172.8" y="111.8" transform="rotate(-90 172.8 111.8)">1</text>
<text x="175.9" y="108.4" transform="rotate(-90 175.9 108.4)">10k</text>
<text x="192.7" y="113.9">2</text>
<text x="210" y="109.4">V+</text>
<text x="213.7" y="108.5">16</text>
<text x="213.7" y="113.9">6</text>
<text x="48.7" y="117.5" transform="rotate(-90 48.7 117.5)">R19</text>
<text x="53.5" y="117.4" transform="rotate(-90 53.5 117.4)">10k</text>
<text x="69.2" y="115.7">17</text>
<text x="72.7" y="116.6">CCP</text>
<text x="87.5" y="118.4">V+</text>
<text x="87.5" y="114.8">V+</text>
<text x="87.5" y="116.6">V+</text>
<text x="91.3" y="117.5">16</text>
<text x="91.3" y="115.7">5</text>
<text x="135.3" y="114.3">MOT2_FAULT</text>
<text x="152.9" y="117" transform="rotate(-90 152.9 117)">2</text>
<text x="158.3" y="117" transform="rotate(-90 158.3 117)">2</text>
<text x="191.7" y="117.5">20</text>
<text x="195.2" y="114.8">FS</text>
<text x="195.2" y="118.4">EN</text>
<text x="208.1" y="114.8">OUT1</text>
<text x="208.1" y="116.6">OUT1</text>
<text x="213.7" y="119.3">14</text>
<text x="213.7" y="115.7">7</text>
<text x="234.1" y="114.8">J26-1</text>
<text x="234.1" y="118.4">J26-2</text>
<text x="12.7" y="123.2">MOT1_FAULT</text>
<text x="30.4" y="126" transform="rotate(-90 30.4 126)">2</text>
<text x="35.8" y="126" transform="rotate(-90 35.8 126)">2</text>
<text x="50.2" y="120.8" transform="rotate(-90 50.2 120.8)">1</text>
<text x="70.1" y="122.9">2</text>
<text x="72.7" y="123.8">FS</text>
<text x="85.6" y="123.8">OUT1</text>
<text x="85.6" y="125.6">OUT1</text>
<text x="91.3" y="122.9">6</text>
<text x="91.3" y="124.7">7</text>
<text x="111.5" y="123.8">J25-1</text>
<text x="151.4" y="122.9" transform="rotate(-90 151.4 122.9)">R35</text>
<text x="156.1" y="122.3" transform="rotate(-90 156.1 122.3)">3k</text>
<text x="156.8" y="122.9" transform="rotate(-90 156.8 122.9)">R36</text>
<text x="161.5" y="122.3" transform="rotate(-90 161.5 122.3)">3k</text>
<text x="172" y="121.5">MOT2_ENABLE</text>
<text x="191.7" y="121.1">18</text>
<text x="191.7" y="122.9">13</text>
<text x="195.2" y="122">D1</text>
<text x="195.2" y="123.8">D2</text>
<text x="208.1" y="120.2">OUT2</text>
<text x="208.1" y="122">OUT2</text>
<text x="213.7" y="121.1">15</text>
<text x="28.9" y="131.9" transform="rotate(-90 28.9 131.9)">R34</text>
<text x="33.7" y="131.4" transform="rotate(-90 33.7 131.4)">3k</text>
<text x="34.3" y="131.9" transform="rotate(-90 34.3 131.9)">R33</text>
<text x="39" y="131.4" transform="rotate(-90 39 131.4)">3k</text>
<text x="49.5" y="130.5">MOT1_ENABLE</text>
<text x="69.2" y="130.1">18</text>
<text x="69.2" y="126.5">20</text>
<text x="69.2" y="131.9">13</text>
<text x="72.7" y="131">D1</text>
<text x="72.7" y="127.4">EN</text>
<text x="85.6" y="129.2">OUT2</text>
<text x="85.6" y="131">OUT2</text>
<text x="91.3" y="128.3">14</text>
<text x="91.3" y="130.1">15</text>
<text x="111.5" y="127.4">J25-2</text>
<text x="135.3" y="128.7">MOT2_PWMA</text>
<text x="135.3" y="130.5">MOT2_PWMB</text>
<text x="153" y="126.2" transform="rotate(-90 153 126.2)">1</text>
<text x="158.3" y="126.2" transform="rotate(-90 158.3 126.2)">1</text>
<text x="191.7" y="130.1">19</text>
<text x="192.7" y="128.3">3</text>
<text x="195.2" y="131">IN2</text>
<text x="195.2" y="129.2">IN1</text>
<text x="207.9" y="127.4">AGND</text>
<text x="208" y="129.2">PGND</text>
<text x="208" y="131">PGND</text>
<text x="213.7" y="126.5">1</text>
<text x="213.7" y="128.3">9</text>
<text x="213.7" y="130.1">10</text>
<text x="213.7" y="131.9">11</text>
<text x="12.8" y="137.7">MOT1_PWMA</text>
<text x="30.4" y="135.3" transform="rotate(-90 30.4 135.3)">1</text>
<text x="35.9" y="135.3" transform="rotate(-90 35.9 135.3)">1</text>
<text x="70.1" y="137.3">3</text>
<text x="72.7" y="132.8">D2</text>
<text x="85.4" y="136.4">AGND</text>
<text x="91.3" y="135.5">1</text>
<text x="91.3" y="137.3">9</text>
<text x="140.9" y="135.8">MOT2_CURSENSE</text>
<text x="192.7" y="135.5">8</text>
<text x="195.2" y="136.4">FB</text>
<text x="206" y="136.4">TABGND</text>
<text x="208" y="132.8">PGND</text>
<text x="208" y="134.6">PGND</text>
<text x="213.7" y="135.5">21</text>
<text x="213.7" y="133.7">12</text>
<text x="12.8" y="139.5">MOT1_PWMB</text>
<text x="69.2" y="139.1">19</text>
<text x="72.7" y="140">IN2</text>
<text x="72.7" y="138.2">IN1</text>
<text x="85.5" y="138.2">PGND</text>
<text x="85.5" y="140">PGND</text>
<text x="85.5" y="141.8">PGND</text>
<text x="85.5" y="143.6">PGND</text>
<text x="91.3" y="139.1">10</text>
<text x="91.3" y="140.9">11</text>
<text x="91.3" y="142.7">12</text>
<text x="164.9" y="143.3">C48</text>
<text x="172.7" y="138.6" transform="rotate(-90 172.7 138.6)">2</text>
<text x="200.2" y="143.4">MC33887</text>
<text x="202" y="140.9">U11</text>
<text x="18.4" y="144.9">MOT1_CURSENSE</text>
<text x="50.2" y="147.6" transform="rotate(-90 50.2 147.6)">2</text>
<text x="70.1" y="144.5">8</text>
<text x="72.7" y="145.4">FB</text>
<text x="79.5" y="149.9">U10</text>
<text x="83.5" y="145.4">TABGND</text>
<text x="91.3" y="144.5">21</text>
<text x="164.9" y="144.9">1uF</text>
<text x="171.2" y="144.5" transform="rotate(-90 171.2 144.5)">R38</text>
<text x="172.8" y="147.9" transform="rotate(-90 172.8 147.9)">1</text>
<text x="175.9" y="144.5" transform="rotate(-90 175.9 144.5)">200</text>
<text x="42.5" y="152.2">C46</text>
<text x="42.5" y="153.9">1uF</text>
<text x="48.7" y="153.5" transform="rotate(-90 48.7 153.5)">R39</text>
<text x="53.5" y="153.5" transform="rotate(-90 53.5 153.5)">200</text>
<text x="77.7" y="152.4">MC33887</text>
<text x="50.2" y="156.9" transform="rotate(-90 50.2 156.9)">1</text>
<text x="181" y="162.9">COMPANY:</text>
<text x="181" y="171.9">TITLE:</text>
<text x="135.9" y="178.2">DRAWN:</text>
<text x="162.9" y="178.2">DATED:</text>
<text x="135.9" y="185.4">CHECKED:</text>
<text x="162.9" y="185.4">DATED:</text>
<text x="188.3" y="186.3">CODE:</text>
<text x="205.4" y="186.3">SIZE:</text>
<text x="231.6" y="186.3">DRAWING NO:</text>
<text x="263.1" y="186.3">REV:</text>
<text x="135.9" y="192.6">QUALITY CONTROL:</text>
<text x="162.9" y="192.6">DATED:</text>
<text x="135.9" y="199.8">RELEASED:</text>
<text x="162.9" y="199.8">DATED:</text>
<text x="181.1" y="202.5">SCALE:</text>
<text x="238.8" y="202.5">SHEET:</text>
<text x="246.7" y="202.5">OF</text>
</g>
</svg>
